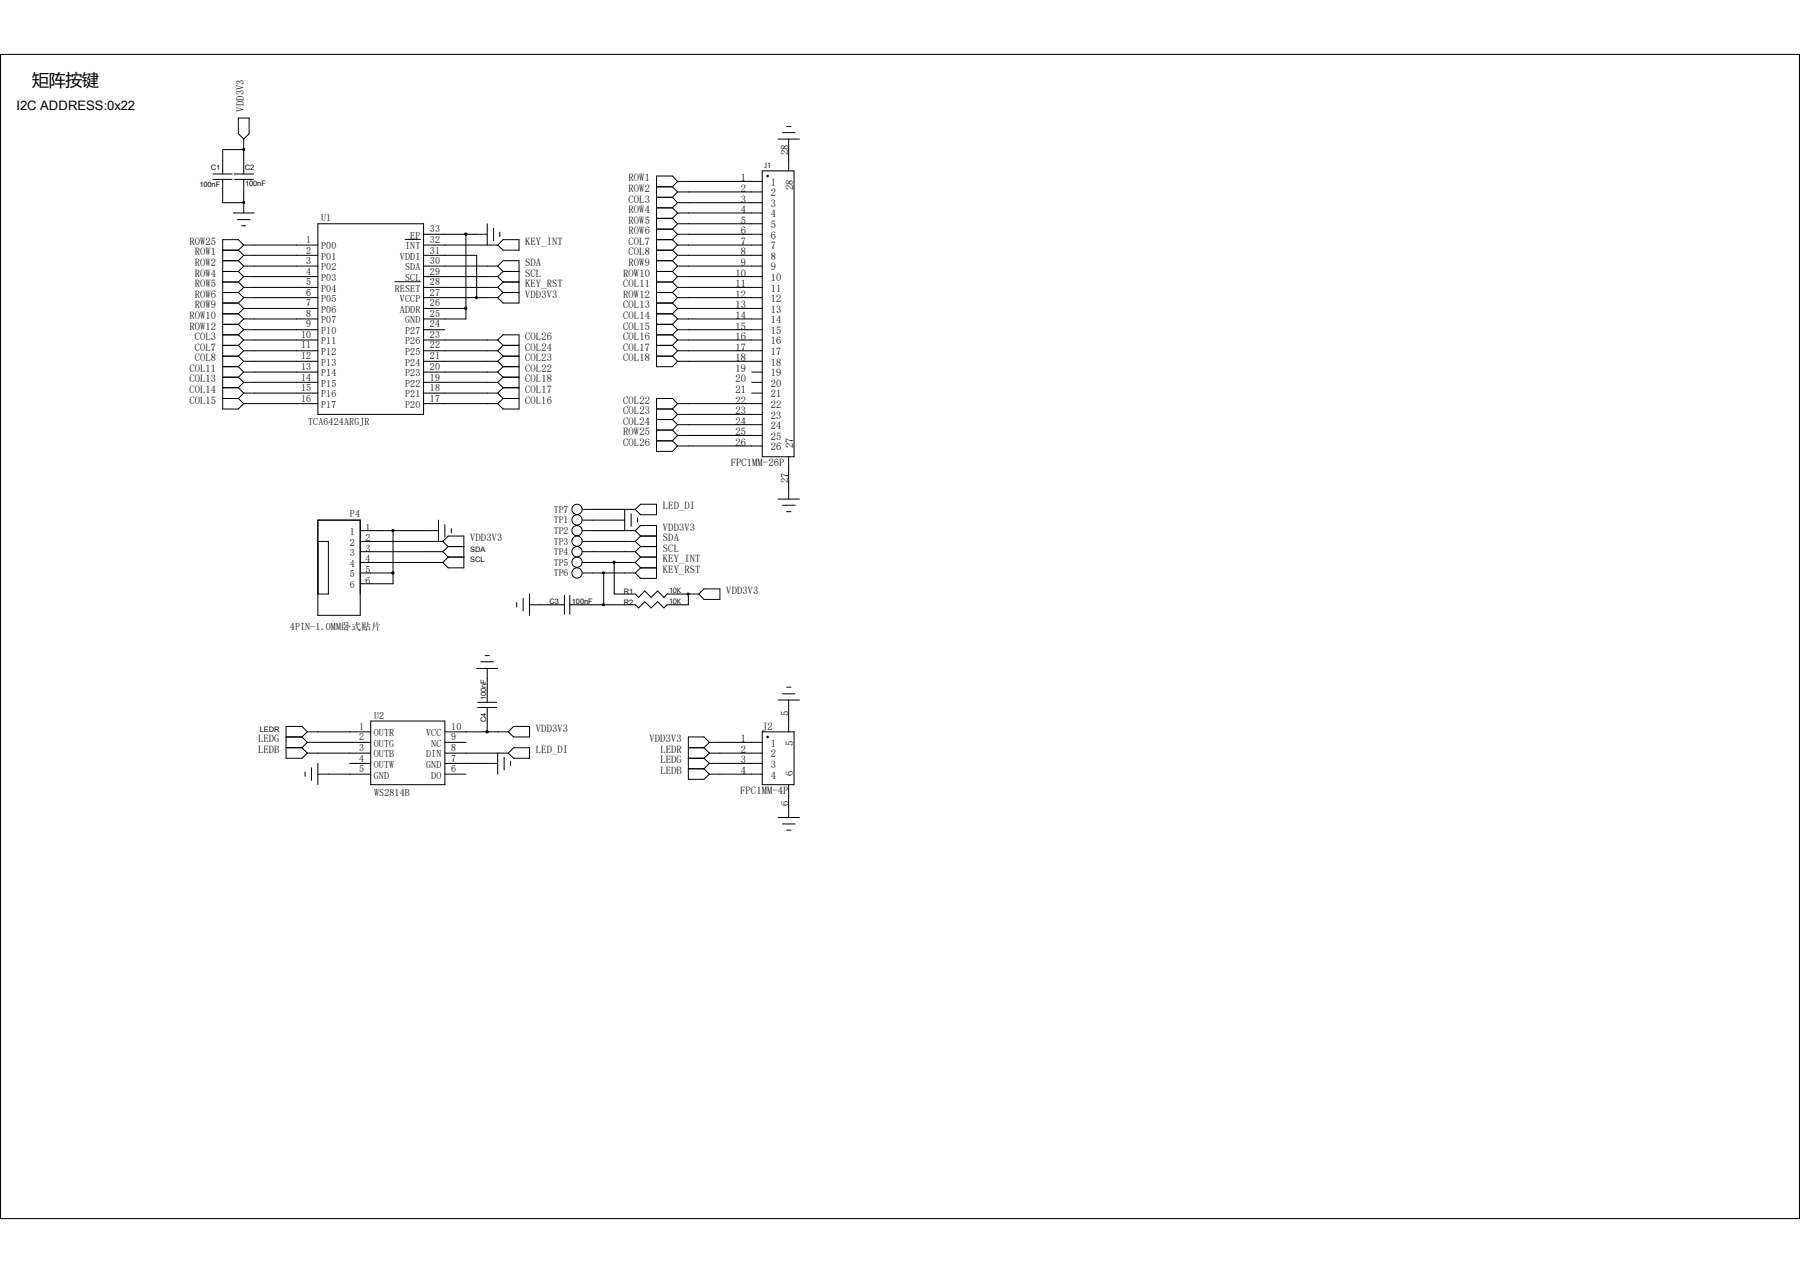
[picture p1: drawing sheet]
<svg xmlns="http://www.w3.org/2000/svg" width="297mm" height="210mm" viewBox="0 0 297 210" stroke-linecap="round" stroke-linejoin="round" font-family="sans-serif">
<g fill="none" stroke="#000" stroke-width=".17">
<path d="M.1 9h296.8v192h-296.8zM39.3 19.5h1.8v2.6l-.9 .8-.9-.8zM35.1 28.7h3.2M35.1 29.6h3.2M36.7 29.6v3.8h3.5M38.5 35.1h3.5M38.7 28.7h3.1M38.7 29.6h3.1M39.2 36.2h2.1M39.9 37.3h.7M40.2 33.4h.1M40.2 24.7h.1"/>
<path d="M40.2 24.7h-3.5v4M40.2 22.9v5.8M40.2 29.6v5.5M52.5 36.9h17.4v31.5h-17.4zM66.8 39.5h2.6M69.9 38.7h10.5M76.9 38.7v13.9h-7M80.4 36.9v3.5M81.4 37.6v2.1M82.5 38.3v.7M108.3 39.5h2.7M108.3 30.8h2.7"/>
<path d="M108.3 32.6h2.7M108.3 34.3h2.7M108.3 36h2.7M108.3 37.8h2.7M111 30.8l.8 .9M111 32.6l.8 .8M111 34.3l.8 .8M111 36l.8 .9M111 37.8l.8 .9M111 39.5l.8 .9M111.8 36.9h14M111.8 38.7h14"/>
<path d="M111.8 29.9h14M111.8 31.7h14M111.8 33.4h14M111.8 35.1h14M111.8 29.9l-.8-.9h-2.7v31.5h2.7l.8-.9M111.8 29.9l-.8 .9M111.8 31.7l-.8 .9M111.8 33.4l-.8 .9M111.8 35.1l-.8 .9M111.8 36.9l-.8 .9M111.8 38.7l-.8 .8M125.8 28.2h5.2v47.2h-5.2z"/>
<path d="M128.4 22.9h3.5M129.1 21.9h2.1M129.8 20.9h.7M130.1 22.9v5.3M36.7 50h2.6M36.7 48.3h2.6M36.7 46.5h2.6M36.7 44.8h2.6M36.7 43h2.6M36.7 41.3h2.6M36.7 51.8h2.6M36.7 53.5h2.6"/>
<path d="M36.7 55.2h2.6M36.7 57h2.6M36.7 58.8h2.6M39.3 41.3l.9 .8M39.3 43l.9 .9M39.3 44.8l.9 .8M39.3 46.5l.9 .9M39.3 48.3l.9 .8M39.3 50l.9 .9M39.3 51.8l.9 .8M39.3 53.5l.9 .9M39.3 55.2l.9 .9"/>
<path d="M39.3 57l.9 .9M39.3 58.8l.9 .8M40.2 40.4h12.3M40.2 42.1h12.3M40.2 43.9h12.3M40.2 45.6h12.3M40.2 47.4h12.3M40.2 49.1h12.3M40.2 50.9h12.3M40.2 52.6h12.3M40.2 54.4h12.3M40.2 56.1h12.3"/>
<path d="M40.2 57.9h12.3M40.2 59.6h12.3M40.2 40.4l-.9-.9h-2.6v28h2.6l.9-.9M40.2 40.4l-.9 .9M40.2 42.1l-.9 .9M40.2 43.9l-.9 .9M40.2 45.6l-.9 .9M40.2 47.4l-.9 .9M40.2 49.1l-.9 .9M40.2 50.9l-.9 .9M40.2 52.6l-.9 .9M40.2 54.4l-.9 .8"/>
<path d="M40.2 56.1l-.9 .9M40.2 57.9l-.9 .9M40.2 59.6l-.9 .9M65.2 46.5h4.2M69.9 40.4h12.2M69.9 42.1h8.8v7M69.9 43.9h12.2M69.9 45.6h12.2M69.9 47.4h12.2M69.9 49.1h12.2M69.9 50.9h7M69.9 54.4h3.5"/>
<path d="M69.9 56.1h12.2M69.9 57.9h12.2M69.9 59.6h12.2M82.1 43.9l.9-.9h2.6v7h-2.6l-.9-.9M82.1 40.4l.9-.9h2.6v1.8h-2.6zM82.1 56.1l.9-.9h2.6v12.3h-2.6l-.9-.9M82.1 47.4l.9 .9M82.1 45.6l.9 .9M82.1 43.9l.9 .9M82.1 59.6l.9 .9M82.1 57.9l.9 .9M82.1 56.1l.9 .9"/>
<path d="M83 48.3h2.6M83 48.3l-.9 .8M83 46.5h2.6M83 46.5l-.9 .9M83 44.8h2.6M83 44.8l-.9 .8M83 57h2.6M83 58.8h2.6M83 58.8l-.9 .8M83 57l-.9 .9M108.3 50h2.7M108.3 48.3h2.7"/>
<path d="M108.3 46.5h2.7M108.3 44.8h2.7M108.3 43h2.7M108.3 41.3h2.7M108.3 51.8h2.7M108.3 53.5h2.7M108.3 55.2h2.7M108.3 57h2.7M108.3 58.8h2.7M111 41.3l.8 .8M111 43l.8 .9M111 44.8l.8 .8"/>
<path d="M111 46.5l.8 .9M111 48.3l.8 .8M111 50l.8 .9M111 51.8l.8 .8M111 53.5l.8 .9M111 55.2l.8 .9M111 57l.8 .9M111 58.8l.8 .8M111.8 40.4h14M111.8 42.1h14M111.8 43.9h14M111.8 45.6h14"/>
<path d="M111.8 47.4h14M111.8 49.1h14M111.8 50.9h14M111.8 52.6h14M111.8 54.4h14M111.8 56.1h14M111.8 57.9h14M111.8 59.6h14M111.8 40.4l-.8 .9M111.8 42.1l-.8 .9M111.8 43.9l-.8 .9M111.8 45.6l-.8 .9"/>
<path d="M111.8 47.4l-.8 .9M111.8 49.1l-.8 .9M111.8 50.9l-.8 .9M111.8 52.6l-.8 .9M111.8 54.4l-.8 .8M111.8 56.1l-.8 .9M111.8 57.9l-.8 .9M36.7 60.5h2.6M36.7 65.7h2.6M36.7 62.2h2.6M36.7 64h2.6M39.3 60.5l.9 .9"/>
<path d="M39.3 62.2l.9 .9M39.3 64l.9 .9M39.3 65.7l.9 .9M40.2 61.4h12.3M40.2 63.1h12.3M40.2 64.9h12.3M40.2 66.6h12.3M40.2 61.4l-.9 .8M40.2 63.1l-.9 .9M40.2 64.9l-.9 .8M69.9 61.4h12.2M69.9 63.1h12.2"/>
<path d="M69.9 64.9h12.2M69.9 66.6h12.2M82.1 64.9l.9 .8M82.1 63.1l.9 .9M82.1 61.4l.9 .8M83 60.5h2.6M83 65.7h2.6M83 62.2h2.6M83 64h2.6M83 65.7l-.9 .9M83 64l-.9 .9M83 62.2l-.9 .9"/>
<path d="M83 60.5l-.9 .9M108.3 72.7h2.7M108.3 71h2.7M108.3 67.5h2.7M108.3 69.2h2.7M111 71l.8 .8M111 67.5l.8 .9M111 69.2l.8 .9M111 72.7l.8 .9M111.8 68.4h14M111.8 66.6h14M111.8 70.1h14"/>
<path d="M111.8 71.8h14M111.8 73.6h14M111.8 71.8l-.8 .9M111.8 66.6l-.8-.9h-2.7v8.8h2.7l.8-.9M111.8 66.6l-.8 .9M111.8 68.4l-.8 .8M111.8 70.1l-.8 .9M124 61.4h1.8M124 63.1h1.8M124 64.9h1.8M130.1 75.4v6.9M52.5 85.8h6.9v15.7h-6.9z"/>
<path d="M52.5 89.3h1.7v8.7h-1.7M59.4 89.3h13.7M59.4 87.5h12.9M59.4 91h13.7M59.4 92.8h13.7M59.4 94.5h5.5M64.9 87.5v8.8h-5.5M72.3 85.8v3.5M73.1 89.3l.9 .9M73.1 89.3l.9-.9h2.5v5.3h-2.5l-.9-.9M73.1 91l.9 .9M73.4 86.5v2.1"/>
<path d="M74 90.2h2.5M74 91.9h2.5M74 90.2l-.9 .8M74 91.9l-.9 .9M74.5 87.2v.7M85.3 99.4v.7M86.3 98.7v2.1M87.4 99.8h5.7M87.4 98v3.5M93.1 98.2v3.1M94 98.2v3.1M96.1 85.8h7"/>
<path d="M96.1 89.3h8.7M96.1 87.5h8.7M96.1 91h8.7M96.1 92.8h8.7M96.1 94.5h8.7M96.1 84h8.7M99.6 94.5v5.3M101.3 92.8v5.2h3.5l.6 .6 1-1.1 1 1.1 1.1-1.1 1.1 1.1 .5-.6h5.2M103.1 84v3.5M104.1 84.8v2M104.8 84l.9-.8h2.6v1.7h-2.6zM104.8 87.5l.9-.8h2.6v8.7h-2.6l-.9-.9"/>
<path d="M104.8 87.5l.9 .9M104.8 89.3l.9 .9M104.8 91l.9 .9M104.8 92.8l.9 .9M105.2 85.4v.7M105.7 90.2h2.6M105.7 88.4h2.6M105.7 91.9h2.6M105.7 93.7h2.6M105.7 88.4l-.9 .9M105.7 90.2l-.9 .8M105.7 91.9l-.9 .9"/>
<path d="M105.7 93.7l-.9 .8M113.6 98h.1M113.6 98v1.8h-3.5l-.5 .5-1.1-1-1.1 1-1-1-1 1-.6-.5h-10.8M115.3 98l.9-.8h2.6v1.7h-2.6zM128.4 82.3h3.5M129.1 83.4h2.1M129.8 84.4h.7M61.2 119h12.2v10.5h-12.2zM78.7 110.3h3.4M78.8 116.7h3.2M78.8 115.9h3.2M79.3 109.2h2.1"/>
<path d="M80.1 108.2h.6M80.4 110.3v5.6M80.4 116.7v4M128.4 115.5h3.5M129.1 114.5h2.1M129.8 113.4h.7M130.1 115.5v5.2M47.2 123.4h2.6M47.2 121.6h2.6M49.8 123.4l.9 .8M49.8 121.6l.9 .9M50.3 127.3v.8"/>
<path d="M50.7 120.7h10.5M50.7 122.5h10.5M50.7 124.2h10.5M50.7 120.7l-.9-.9h-2.6v5.3h2.6l.9-.9M50.7 122.5l-.9 .9M50.7 120.7l-.9 .9M51.4 126.7v2M52.5 125.9v3.6M52.5 127.7h8.7M57.7 125.9h3.5M73.4 120.7h10.5M73.4 122.5h3.5"/>
<path d="M73.4 124.2h10.5M73.4 125.9h8.7M73.4 127.7h3.5M80.4 120.7h.1M82.1 124.2v3.5M83.2 124.9v2.1M83.9 120.7l.9-.9h2.6v1.8h-2.6zM83.9 124.2l.9-.8h2.6v1.7h-2.6zM84.2 125.6v.7M113.6 123.4h2.6M113.6 125.1h2.6M113.6 126.8h2.6"/>
<path d="M116.2 123.4l.9 .8M116.2 125.1l.9 .8M116.2 126.8l.9 .9M117.1 122.5h8.7M117.1 124.2h8.7M117.1 125.9h8.7M117.1 127.7h8.7M117.1 122.5l-.9 .9M117.1 122.5l-.9-.9h-2.6v7h2.6l.9-.9M117.1 124.2l-.9 .9M117.1 125.9l-.9 .9M125.8 120.7h5.2v8.8h-5.2z"/>
<path d="M128.4 134.9h3.5M129.1 135.9h2.1M129.8 136.9h.7M130.1 129.5v5.4"/>
<circle cx="126.7" cy="29" r=".13"/>
<circle cx="95.2" cy="84" r=".85"/>
<circle cx="95.2" cy="92.8" r=".85"/>
<circle cx="95.2" cy="85.8" r=".85"/>
<circle cx="95.2" cy="94.5" r=".85"/>
<circle cx="95.2" cy="89.3" r=".85"/>
<circle cx="95.2" cy="91" r=".85"/>
<circle cx="95.2" cy="87.5" r=".85"/>
<circle cx="126.7" cy="121.6" r=".13"/>
</g>
<g fill="#000" stroke="#000" stroke-width=".17">
<circle cx="40.2" cy="24.7" r=".17"/>
<circle cx="40.2" cy="33.4" r=".17"/>
<circle cx="76.9" cy="38.6" r=".19"/>
<circle cx="76.9" cy="50.9" r=".19"/>
<circle cx="78.6" cy="49.1" r=".17"/>
<circle cx="64.8" cy="87.5" r=".19"/>
<circle cx="64.8" cy="94.5" r=".19"/>
<circle cx="99.6" cy="94.5" r=".17"/>
<circle cx="99.6" cy="99.8" r=".17"/>
<circle cx="101.3" cy="92.8" r=".19"/>
<circle cx="113.5" cy="98" r=".17"/>
<circle cx="80.4" cy="120.7" r=".19"/>
</g>
<text font-size="2.8" x="5.3" y="14.2">矩阵按键</text>
<text font-size="2.1" x="2.7" y="18.1">I2C ADDRESS:0x22</text>
<g font-size="1.7">
<text x="40.2" y="18.4" transform="rotate(-90 40.2 18.4)">VDD3V3</text>
<text x="103.7" y="29.9">ROW1</text>
<text x="122.3" y="29.9">1</text>
<text x="130.1" y="25.6" transform="rotate(-90 130.1 25.6)">28</text>
<text x="103.7" y="31.7">ROW2</text>
<text x="103.7" y="33.4">COL3</text>
<text x="103.7" y="35.1">ROW4</text>
<text x="122.3" y="31.7">2</text>
<text x="122.3" y="33.4">3</text>
<text x="122.3" y="35.1">4</text>
<text x="127.2" y="30.6">1</text>
<text x="127.2" y="32.4">2</text>
<text x="127.2" y="34.2">3</text>
<text x="127.2" y="35.9">4</text>
<text x="130.9" y="31.4" transform="rotate(-90 130.9 31.4)">28</text>
<text x="31.2" y="40.4">ROW25</text>
<text x="50.5" y="40">1</text>
<text x="50.5" y="41.8">2</text>
<text x="53" y="41.1">P00</text>
<text x="53" y="36.5">U1</text>
<text x="66.8" y="41.1">INT</text>
<text x="67.7" y="39.4">EP</text>
<text x="71" y="41.8">31</text>
<text x="71" y="40">32</text>
<text x="71" y="38.3">33</text>
<text x="86.7" y="40.4">KEY_INT</text>
<text x="103.7" y="36.9">ROW5</text>
<text x="103.7" y="38.7">ROW6</text>
<text x="103.7" y="40.4">COL7</text>
<text x="122.3" y="36.9">5</text>
<text x="122.3" y="38.7">6</text>
<text x="122.3" y="40.4">7</text>
<text x="127.2" y="37.6">5</text>
<text x="127.2" y="39.4">6</text>
<text x="127.2" y="41.1">7</text>
<text x="32.1" y="42.1">ROW1</text>
<text x="32.1" y="43.9">ROW2</text>
<text x="32.1" y="45.6">ROW4</text>
<text x="32.1" y="47.4">ROW5</text>
<text x="50.5" y="43.5">3</text>
<text x="50.5" y="45.3">4</text>
<text x="50.5" y="47">5</text>
<text x="53" y="42.8">P01</text>
<text x="53" y="44.6">P02</text>
<text x="53" y="46.4">P03</text>
<text x="66" y="42.8">VDDI</text>
<text x="66.8" y="46.4">SCL</text>
<text x="66.8" y="44.6">SDA</text>
<text x="71" y="47">28</text>
<text x="71" y="45.3">29</text>
<text x="71" y="43.5">30</text>
<text x="86.7" y="47.4">KEY_RST</text>
<text x="86.7" y="45.6">SCL</text>
<text x="86.7" y="43.9">SDA</text>
<text x="102.8" y="45.6">ROW10</text>
<text x="102.8" y="47.4">COL11</text>
<text x="103.7" y="42.1">COL8</text>
<text x="103.7" y="43.9">ROW9</text>
<text x="121.4" y="45.6">10</text>
<text x="121.4" y="47.4">11</text>
<text x="122.3" y="42.1">8</text>
<text x="122.3" y="43.9">9</text>
<text x="127.2" y="42.8">8</text>
<text x="127.2" y="44.6">9</text>
<text x="127.2" y="46.4">10</text>
<text x="31.2" y="52.6">ROW10</text>
<text x="32.1" y="49.1">ROW6</text>
<text x="32.1" y="50.9">ROW9</text>
<text x="50.5" y="48.8">6</text>
<text x="50.5" y="50.5">7</text>
<text x="50.5" y="52.3">8</text>
<text x="53" y="48.1">P04</text>
<text x="53" y="49.8">P05</text>
<text x="53" y="51.6">P06</text>
<text x="53" y="53.3">P07</text>
<text x="65.2" y="48.1">RESET</text>
<text x="66" y="51.6">ADDR</text>
<text x="66" y="49.8">VCCP</text>
<text x="66.8" y="53.3">GND</text>
<text x="71" y="52.3">25</text>
<text x="71" y="50.5">26</text>
<text x="71" y="48.8">27</text>
<text x="86.7" y="49.1">VDD3V3</text>
<text x="102.8" y="49.1">ROW12</text>
<text x="102.8" y="50.9">COL13</text>
<text x="102.8" y="52.6">COL14</text>
<text x="121.4" y="49.1">12</text>
<text x="121.4" y="50.9">13</text>
<text x="121.4" y="52.6">14</text>
<text x="127.2" y="48.1">11</text>
<text x="127.2" y="49.8">12</text>
<text x="127.2" y="51.6">13</text>
<text x="127.2" y="53.3">14</text>
<text x="31.2" y="54.4">ROW12</text>
<text x="32.1" y="56.1">COL3</text>
<text x="32.1" y="57.9">COL7</text>
<text x="32.1" y="59.6">COL8</text>
<text x="49.7" y="55.8">10</text>
<text x="49.7" y="57.5">11</text>
<text x="49.7" y="59.3">12</text>
<text x="50.5" y="54">9</text>
<text x="53" y="55.1">P10</text>
<text x="53" y="56.8">P11</text>
<text x="53" y="58.6">P12</text>
<text x="66.8" y="58.6">P25</text>
<text x="66.8" y="56.8">P26</text>
<text x="66.8" y="55.1">P27</text>
<text x="71" y="59.3">21</text>
<text x="71" y="57.5">22</text>
<text x="71" y="55.8">23</text>
<text x="71" y="54">24</text>
<text x="86.7" y="59.6">COL23</text>
<text x="86.7" y="57.9">COL24</text>
<text x="86.7" y="56.1">COL26</text>
<text x="102.8" y="54.4">COL15</text>
<text x="102.8" y="56.1">COL16</text>
<text x="102.8" y="57.9">COL17</text>
<text x="102.8" y="59.6">COL18</text>
<text x="121.4" y="54.4">15</text>
<text x="121.4" y="56.1">16</text>
<text x="121.4" y="57.9">17</text>
<text x="121.4" y="59.6">18</text>
<text x="127.2" y="55.1">15</text>
<text x="127.2" y="56.8">16</text>
<text x="127.2" y="58.6">17</text>
<text x="31.2" y="61.4">COL11</text>
<text x="31.2" y="63.1">COL13</text>
<text x="31.2" y="64.9">COL14</text>
<text x="49.7" y="61">13</text>
<text x="49.7" y="62.8">14</text>
<text x="49.7" y="64.5">15</text>
<text x="53" y="60.3">P13</text>
<text x="53" y="62.1">P14</text>
<text x="53" y="63.8">P15</text>
<text x="53" y="65.6">P16</text>
<text x="66.8" y="65.6">P21</text>
<text x="66.8" y="63.8">P22</text>
<text x="66.8" y="62.1">P23</text>
<text x="66.8" y="60.3">P24</text>
<text x="71" y="64.5">18</text>
<text x="71" y="62.8">19</text>
<text x="71" y="61">20</text>
<text x="86.7" y="64.9">COL17</text>
<text x="86.7" y="63.1">COL18</text>
<text x="86.7" y="61.4">COL22</text>
<text x="121.4" y="61.4">19</text>
<text x="121.4" y="63.1">20</text>
<text x="121.4" y="64.9">21</text>
<text x="127.2" y="60.3">18</text>
<text x="127.2" y="62.1">19</text>
<text x="127.2" y="63.8">20</text>
<text x="127.2" y="65.6">21</text>
<text x="31.2" y="66.6">COL15</text>
<text x="49.7" y="66.3">16</text>
<text x="50.8" y="70.1">TCA6424ARGJR</text>
<text x="53" y="67.3">P17</text>
<text x="66.8" y="67.3">P20</text>
<text x="71" y="66.3">17</text>
<text x="86.7" y="66.6">COL16</text>
<text x="102.8" y="71.8">ROW25</text>
<text x="102.8" y="66.6">COL22</text>
<text x="102.8" y="68.4">COL23</text>
<text x="102.8" y="70.1">COL24</text>
<text x="121.4" y="66.6">22</text>
<text x="121.4" y="68.4">23</text>
<text x="121.4" y="70.1">24</text>
<text x="121.4" y="71.8">25</text>
<text x="127.2" y="67.3">22</text>
<text x="127.2" y="69.1">23</text>
<text x="127.2" y="70.8">24</text>
<text x="102.8" y="73.6">COL26</text>
<text x="120.6" y="76.9">FPC1MM-26P</text>
<text x="121.4" y="73.6">26</text>
<text x="127.2" y="72.6">25</text>
<text x="127.2" y="74.3">26</text>
<text x="130.9" y="74" transform="rotate(-90 130.9 74)">27</text>
<text x="130.1" y="79.7" transform="rotate(-90 130.1 79.7)">27</text>
<text x="57.7" y="88.3">1</text>
<text x="57.7" y="85.3">P4</text>
<text x="60.3" y="87.5">1</text>
<text x="60.3" y="89.3">2</text>
<text x="77.6" y="89.3">VDD3V3</text>
<text x="109.4" y="87.5">VDD3V3</text>
<text x="109.4" y="89.3">SDA</text>
<text x="109.4" y="84">LED_DI</text>
<text x="57.7" y="90">2</text>
<text x="57.7" y="91.7">3</text>
<text x="57.7" y="93.5">4</text>
<text x="57.7" y="95.2">5</text>
<text x="60.3" y="91">3</text>
<text x="60.3" y="92.8">4</text>
<text x="60.3" y="94.5">5</text>
<text x="109.4" y="91">SCL</text>
<text x="109.4" y="92.8">KEY_INT</text>
<text x="109.4" y="94.5">KEY_RST</text>
<text x="57.7" y="97">6</text>
<text x="60.3" y="96.3">6</text>
<text x="119.8" y="98">VDD3V3</text>
<text x="47.8" y="104">4PIN-1.0MM卧式贴片</text>
<text x="61.7" y="118.7">U2</text>
<text x="130.1" y="118.1" transform="rotate(-90 130.1 118.1)">5</text>
<text x="42.6" y="124.2">LEDB</text>
<text x="42.6" y="122.5">LEDG</text>
<text x="59.3" y="120.4">1</text>
<text x="59.3" y="122.1">2</text>
<text x="59.3" y="123.9">3</text>
<text x="59.3" y="125.6">4</text>
<text x="61.7" y="121.5">OUTR</text>
<text x="61.7" y="123.2">OUTG</text>
<text x="61.7" y="125">OUTB</text>
<text x="70.3" y="125">DIN</text>
<text x="70.3" y="121.5">VCC</text>
<text x="71.2" y="123.2">NC</text>
<text x="74.5" y="125.6">7</text>
<text x="74.5" y="123.9">8</text>
<text x="74.5" y="122.1">9</text>
<text x="74.5" y="120.4">10</text>
<text x="88.4" y="120.7">VDD3V3</text>
<text x="88.4" y="124.2">LED_DI</text>
<text x="107.2" y="122.5">VDD3V3</text>
<text x="109" y="124.2">LEDR</text>
<text x="109" y="125.9">LEDG</text>
<text x="122.3" y="122.5">1</text>
<text x="122.3" y="124.2">2</text>
<text x="122.3" y="125.9">3</text>
<text x="125.8" y="120.4">J2</text>
<text x="127.2" y="123.2">1</text>
<text x="127.2" y="125">2</text>
<text x="130.9" y="123" transform="rotate(-90 130.9 123)">5</text>
<text x="59.3" y="127.3">5</text>
<text x="61.7" y="126.7">OUTW</text>
<text x="61.7" y="128.4">GND</text>
<text x="61.7" y="131.3">WS2814B</text>
<text x="70.3" y="126.7">GND</text>
<text x="71.2" y="128.4">DO</text>
<text x="74.5" y="127.3">6</text>
<text x="109" y="127.7">LEDB</text>
<text x="122.1" y="131">FPC1MM-4P</text>
<text x="122.3" y="127.7">4</text>
<text x="127.2" y="126.7">3</text>
<text x="127.2" y="128.4">4</text>
<text x="130.9" y="128.1" transform="rotate(-90 130.9 128.1)">6</text>
<text x="130.1" y="133" transform="rotate(-90 130.1 133)">6</text>
</g>
<g font-size="1.6">
<text x="91.4" y="86.3">TP1</text>
<text x="91.4" y="88.1">TP2</text>
<text x="91.4" y="89.8">TP3</text>
<text x="91.4" y="84.6">TP7</text>
<text x="91.4" y="91.6">TP4</text>
<text x="91.4" y="93.3">TP5</text>
<text x="91.4" y="95.1">TP6</text>
</g>
<g font-size="1.2">
<text x="34.8" y="28">C1</text>
<text x="40.4" y="28">C2</text>
<text x="126.2" y="27.6">J1</text>
<text x="32.9" y="30.8">100nF</text>
<text x="40.4" y="30.6">100nF</text>
<text x="77.6" y="91">SDA</text>
<text x="77.6" y="92.8">SCL</text>
<text x="90.7" y="99.6">C3</text>
<text x="94.4" y="99.6">100nF</text>
<text x="102.9" y="99.8">R2</text>
<text x="102.9" y="98">R1</text>
<text x="110.4" y="99.6">10K</text>
<text x="110.4" y="97.9">10K</text>
<text x="80.2" y="119.2" transform="rotate(-90 80.2 119.2)">C4</text>
<text x="80.2" y="115.5" transform="rotate(-90 80.2 115.5)">100nF</text>
<text x="42.9" y="120.7">LEDR</text>
</g>
</svg>
